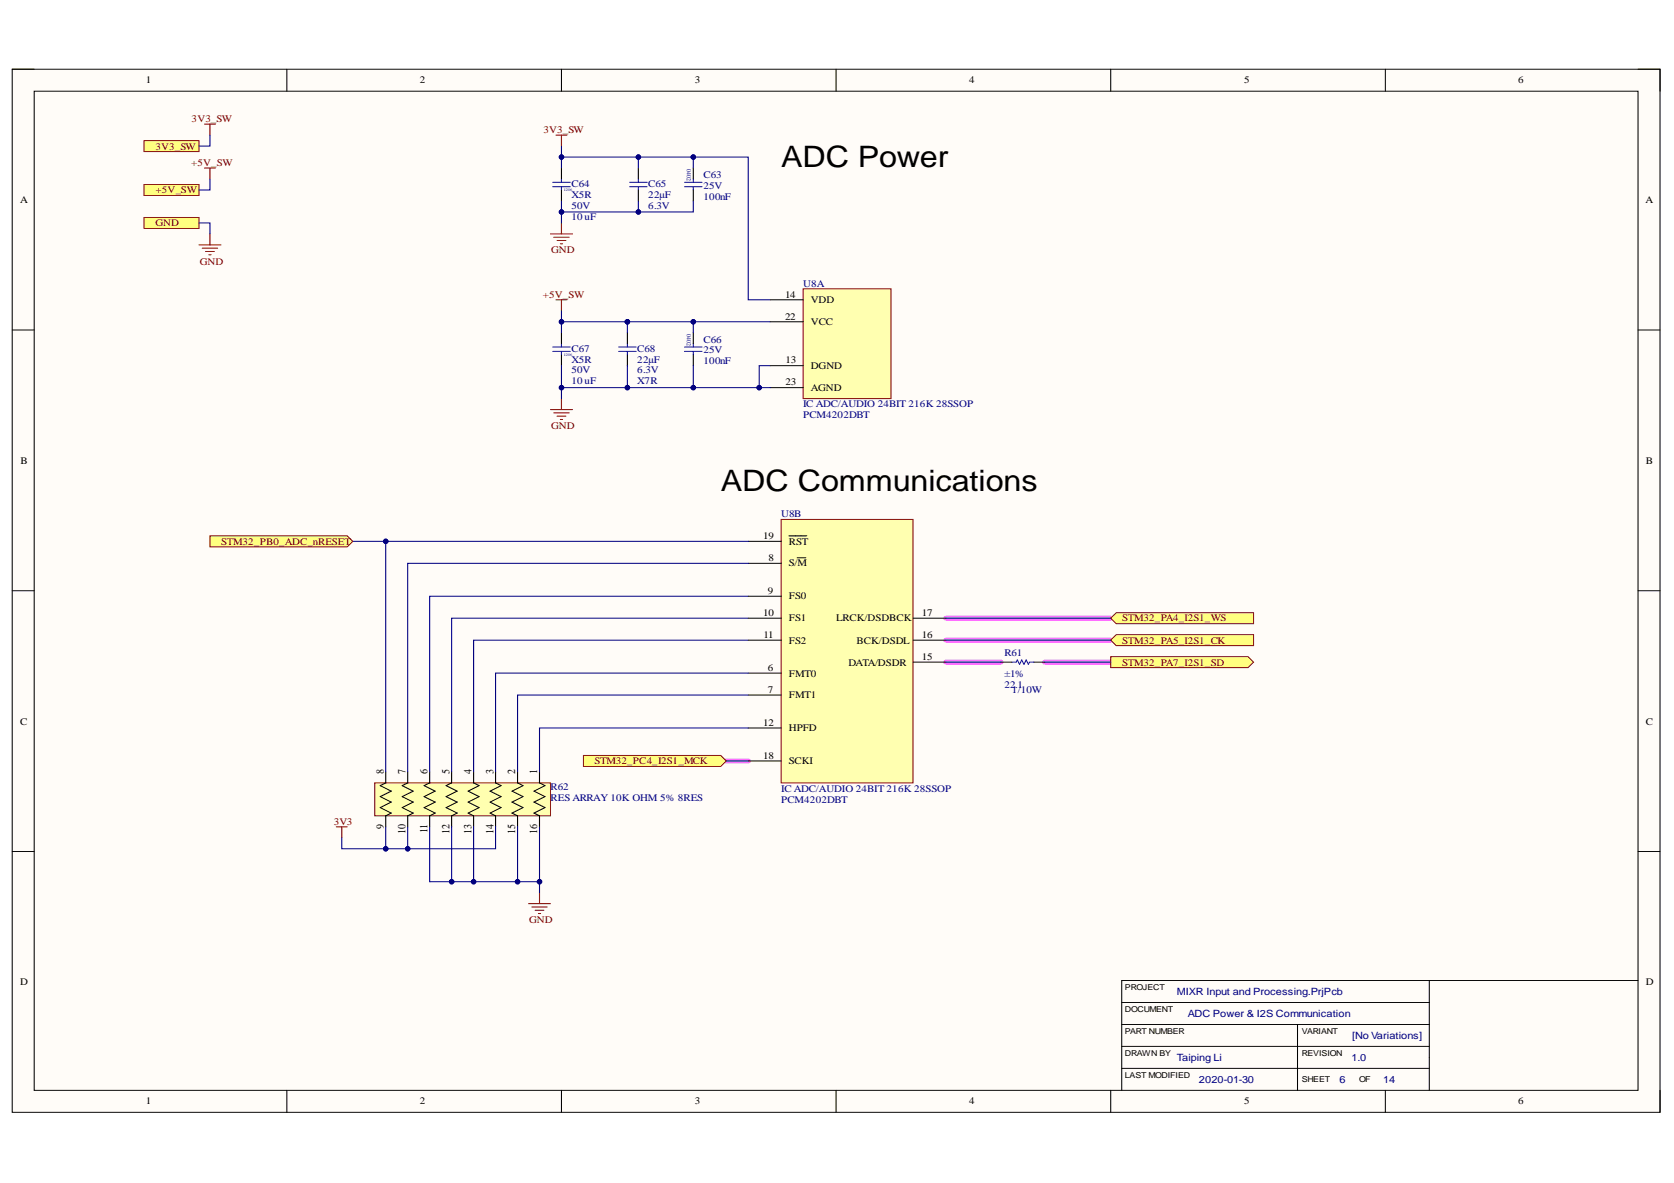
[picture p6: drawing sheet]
<svg xmlns="http://www.w3.org/2000/svg" width="297mm" height="210mm" viewBox="0 0 297 210" stroke-linecap="round" stroke-linejoin="round" font-family="sans-serif">
<path d="M2.2 12.3h292.4v185.1h-292.4z" fill-rule="evenodd" fill="#fffcf8"/>
<path d="M2.2 12.3h292.4v185.1h-292.4z" fill="none" stroke="#000" stroke-width=".18"/>
<path d="M6.1 16.2h284.6v177.3h-284.6z" fill-rule="evenodd" fill="#fffcf8"/>
<g fill="none" stroke="#000" stroke-width=".18">
<path d="M2.2 12.3h3.9M6.1 16.2h284.6v177.3h-284.6zM50.9 12.3v3.9M99.6 12.3v3.9M148.4 12.3v3.9M197.1 12.3v3.9M245.8 12.3v3.9M290.7 12.3h3.9v3.9M2.2 58.5h3.9M290.7 58.6h3.9M2.2 104.8h3.9M290.7 104.8h3.9"/>
<path d="M2.2 151.1h3.9M290.7 151.1h3.9M199 177.9h54.6M253.6 174v19.5M290.7 174h-91.7v19.5M50.9 193.5v3.9M99.6 193.5v3.9M148.4 193.5v3.9M197.1 193.5v3.9M199 189.6h54.6M199 181.8h54.6M199 185.7h54.6"/>
<path d="M230.2 181.8v11.7M245.8 193.5v3.9M294.6 193.5v3.9"/>
</g>
<path d="M167.9 117.5h9.7M167.9 113.6h29.2M167.9 109.7h29.2M185.4 117.5h11.7M128.9 135h3.9" fill="none" stroke="#ff6eff" stroke-width=".93"/>
<path d="M142.5 51.2h15.6v19.5h-15.6z" fill-rule="evenodd" fill="#ffffb0"/>
<path d="M142.5 51.2h15.6v19.5h-15.6z" fill="none" stroke="#800000" stroke-width=".18"/>
<path d="M136.7 53.2h5.8M136.7 57.1h5.8M136.7 64.9h5.8M136.7 68.8h5.8" fill="none" stroke="#000" stroke-width=".19"/>
<path d="M138.6 92.2h23.4v46.7h-23.4z" fill-rule="evenodd" fill="#ffffb0"/>
<path d="M138.6 92.2h23.4v46.7h-23.4z" fill="none" stroke="#800000" stroke-width=".18"/>
<g fill="none" stroke="#000" stroke-width=".19">
<path d="M113.3 29.8v2M113.3 33.7v2M123 29.8v2M123 33.7v2M111.3 59v2M123 59v2M111.3 62.9v2M123 62.9v2M132.8 100h5.8M132.8 96.1h5.8M140 95.1h3.2M141.4 99h1.6"/>
<path d="M132.8 119.4h5.8M132.8 105.8h5.8M132.8 109.7h5.8M132.8 113.6h5.8M162 109.7h5.9M162 113.6h5.9M162 117.5h5.9M132.8 123.3h5.8M132.8 129.2h5.8M132.8 135h5.8"/>
</g>
<g fill="none" stroke="#00f" stroke-width=".19">
<path d="M111.7 33.1h3.1M111.7 32.3h3.1M113.3 31.8v.5M113.3 33.1v.6M121.5 33.1h3.1M121.5 32.3h3.1M123 31.8v.5M123 33.1v.6M109.8 62.3h3.1M109.8 61.6h3.1M111.3 61v.6M111.3 62.3v.6"/>
<path d="M121.5 62.3h3.1M121.5 61.6h3.1M123 61v.6M123 62.3v.6"/>
</g>
<g fill="none" stroke="#800000" stroke-width=".19">
<path d="M98.7 24h1.9M99.6 24v1.9M99.6 39.6v1.9M97.7 41.5h3.9M98.3 42.1h2.7M98.7 53.2h1.9M98.9 42.7h1.5M99.4 43.3h.4M99.6 53.2v1.9M97.7 72.7h3.9M98.3 73.3h2.7M98.9 73.8h1.5"/>
<path d="M99.4 74.4h.4M99.6 70.7v2"/>
</g>
<path d="M66.5 138.9h31.2v5.9h-31.2z" fill-rule="evenodd" fill="#ffffb0"/>
<path d="M66.5 138.9h31.2v5.9h-31.2z" fill="none" stroke="#800000" stroke-width=".18"/>
<path d="M68.4 137v1.9l-.9 .5 1.9 1-1.9 .9 1.9 1-1.9 1 1.9 1-1 .5v1.9M72.3 137v1.9l-.9 .5 1.9 1-1.9 .9 1.9 1-1.9 1 1.9 1-1 .5v1.9M76.2 137v1.9l-.9 .5 1.9 1-1.9 .9 1.9 1-1.9 1 1.9 1-1 .5v1.9M80.1 137v1.9l-.9 .5 1.9 1-1.9 .9 1.9 1-1.9 1 1.9 1-1 .5v1.9M84 137v1.9l1 .5-1.9 1 1.9 .9-1.9 1 1.9 1-1.9 1 .9 .5v1.9M87.9 137v1.9l1 .5-1.9 1 1.9 .9-1.9 1 1.9 1-1.9 1 .9 .5v1.9M91.8 137v1.9l1 .5-1.9 1 1.9 .9-1.9 1 1.9 1-1.9 1 .9 .5v1.9M95.7 137v1.9l1 .5-1.9 1 1.9 .9-1.9 1 1.9 1-1.9 1 .9 .5v1.9" fill="none" stroke="#000" stroke-width=".19"/>
<path d="M59.7 146.7h1.9M60.6 146.7v2M95.7 158.4v1.9M93.8 160.3h3.9M94.4 160.9h2.7M95 161.5h1.5M95.5 162.1h.4" fill="none" stroke="#800000" stroke-width=".19"/>
<path d="M103.5 134h24.4l1 1-1 1h-24.4z" fill-rule="evenodd" fill="#ffff80"/>
<path d="M103.5 134h24.4l1 1-1 1h-24.4z" fill="none" stroke="#800000" stroke-width=".18"/>
<path d="M197.1 116.5h24.4l.9 1-.9 1h-24.4z" fill-rule="evenodd" fill="#ffff80"/>
<path d="M197.1 116.5h24.4l.9 1-.9 1h-24.4z" fill="none" stroke="#800000" stroke-width=".18"/>
<path d="M197.1 113.6l1-1h24.3v2h-24.3z" fill-rule="evenodd" fill="#ffff80"/>
<path d="M197.1 113.6l1-1h24.3v2h-24.3z" fill="none" stroke="#800000" stroke-width=".18"/>
<path d="M197.1 109.7l1-1h24.3v2h-24.3z" fill-rule="evenodd" fill="#ffff80"/>
<path d="M197.1 109.7l1-1h24.3v2h-24.3z" fill="none" stroke="#800000" stroke-width=".18"/>
<path d="M98.1 33.1h3.1M98.1 32.3h3.1M99.6 31.8v.5M99.6 33.1v.6M98.1 62.3h3.1M98.1 61.6h3.1M99.6 61v.6M99.6 62.3v.6" fill="none" stroke="#00f" stroke-width=".19"/>
<path d="M99.6 29.8v2M99.6 33.7v2M99.6 59v2M99.6 62.9v2" fill="none" stroke="#000" stroke-width=".19"/>
<path d="M36.3 29.8h1.9M37.3 29.8v2" fill="none" stroke="#800000" stroke-width=".19"/>
<path d="M25.6 32.7h9.7v2h-9.7z" fill-rule="evenodd" fill="#ffff80"/>
<path d="M25.6 32.7h9.7v2h-9.7z" fill="none" stroke="#800000" stroke-width=".18"/>
<path d="M25.6 38.6h9.7v1.9h-9.7z" fill-rule="evenodd" fill="#ffff80"/>
<path d="M25.6 38.6h9.7v1.9h-9.7z" fill="none" stroke="#800000" stroke-width=".18"/>
<path d="M36.3 22h1.9M37.3 22v2M35.3 43.5h3.9M35.9 44h2.7M36.5 44.6h1.5M37.1 45.2h.3M37.3 41.5v2" fill="none" stroke="#800000" stroke-width=".19"/>
<path d="M25.6 24.9h9.7v2h-9.7z" fill-rule="evenodd" fill="#ffff80"/>
<path d="M25.6 24.9h9.7v2h-9.7z" fill="none" stroke="#800000" stroke-width=".18"/>
<path d="M111.3 57.1v1.9" fill="none" stroke="#000080" stroke-width=".19"/>
<circle cx="111.3" cy="57.1" r=".39" fill="#000080"/>
<circle cx="111.3" cy="57.1" r=".39" fill="none" stroke="#000080" stroke-width=".18"/>
<path d="M35.3 39.6h2v1.9M37.3 31.8v1.9h-2M37.3 24v1.9h-2M72.3 146.7v3.9h-11.7v-1.9" fill="none" stroke="#000080" stroke-width=".19"/>
<circle cx="68.4" cy="150.6" r=".39" fill="#000080"/>
<circle cx="68.4" cy="150.6" r=".39" fill="none" stroke="#000080" stroke-width=".18"/>
<circle cx="72.3" cy="150.6" r=".39" fill="#000080"/>
<circle cx="72.3" cy="150.6" r=".39" fill="none" stroke="#000080" stroke-width=".18"/>
<path d="M62.6 96.1h5.8" fill="none" stroke="#000080" stroke-width=".19"/>
<circle cx="68.4" cy="96.1" r=".39" fill="#000080"/>
<circle cx="68.4" cy="96.1" r=".39" fill="none" stroke="#000080" stroke-width=".18"/>
<path d="M132.8 96.1h-64.4v40.9" fill="none" stroke="#000080" stroke-width=".19"/>
<circle cx="68.4" cy="96.1" r=".39" fill="#000080"/>
<circle cx="68.4" cy="96.1" r=".39" fill="none" stroke="#000080" stroke-width=".18"/>
<path d="M87.9 146.7v3.9h-15.6" fill="none" stroke="#000080" stroke-width=".19"/>
<circle cx="72.3" cy="150.6" r=".39" fill="#000080"/>
<circle cx="72.3" cy="150.6" r=".39" fill="none" stroke="#000080" stroke-width=".18"/>
<path d="M132.8 100h-60.5v37M76.2 156.4h19.5v2" fill="none" stroke="#000080" stroke-width=".19"/>
<circle cx="80.1" cy="156.4" r=".39" fill="#000080"/>
<circle cx="80.1" cy="156.4" r=".39" fill="none" stroke="#000080" stroke-width=".18"/>
<circle cx="84" cy="156.4" r=".39" fill="#000080"/>
<circle cx="84" cy="156.4" r=".39" fill="none" stroke="#000080" stroke-width=".18"/>
<circle cx="91.8" cy="156.4" r=".39" fill="#000080"/>
<circle cx="91.8" cy="156.4" r=".39" fill="none" stroke="#000080" stroke-width=".18"/>
<circle cx="95.7" cy="156.4" r=".39" fill="#000080"/>
<circle cx="95.7" cy="156.4" r=".39" fill="none" stroke="#000080" stroke-width=".18"/>
<path d="M111.3 68.8h-11.7v1.9M132.8 105.8h-56.6v31.2M132.8 109.7h-52.7v27.3M132.8 113.6h-48.8v23.4M132.8 119.4h-44.9v17.6M132.8 123.3h-41v13.7M132.8 129.2h-37.1v7.8" fill="none" stroke="#000080" stroke-width=".19"/>
<circle cx="99.6" cy="68.8" r=".39" fill="#000080"/>
<circle cx="99.6" cy="68.8" r=".39" fill="none" stroke="#000080" stroke-width=".18"/>
<circle cx="111.3" cy="68.8" r=".39" fill="#000080"/>
<circle cx="111.3" cy="68.8" r=".39" fill="none" stroke="#000080" stroke-width=".18"/>
<path d="M99.6 55.1v2h11.7" fill="none" stroke="#000080" stroke-width=".19"/>
<circle cx="99.6" cy="57.1" r=".39" fill="#000080"/>
<circle cx="99.6" cy="57.1" r=".39" fill="none" stroke="#000080" stroke-width=".18"/>
<circle cx="111.3" cy="57.1" r=".39" fill="#000080"/>
<circle cx="111.3" cy="57.1" r=".39" fill="none" stroke="#000080" stroke-width=".18"/>
<path d="M113.3 35.7v1.9h-13.7" fill="none" stroke="#000080" stroke-width=".19"/>
<circle cx="99.6" cy="37.6" r=".39" fill="#000080"/>
<circle cx="99.6" cy="37.6" r=".39" fill="none" stroke="#000080" stroke-width=".18"/>
<circle cx="113.3" cy="37.6" r=".39" fill="#000080"/>
<circle cx="113.3" cy="37.6" r=".39" fill="none" stroke="#000080" stroke-width=".18"/>
<path d="M99.6 27.9h13.7v1.9" fill="none" stroke="#000080" stroke-width=".19"/>
<circle cx="99.6" cy="27.9" r=".39" fill="#000080"/>
<circle cx="99.6" cy="27.9" r=".39" fill="none" stroke="#000080" stroke-width=".18"/>
<circle cx="113.3" cy="27.9" r=".39" fill="#000080"/>
<circle cx="113.3" cy="27.9" r=".39" fill="none" stroke="#000080" stroke-width=".18"/>
<path d="M111.3 64.9v3.9h11.7v-3.9" fill="none" stroke="#000080" stroke-width=".19"/>
<circle cx="123" cy="68.8" r=".39" fill="#000080"/>
<circle cx="123" cy="68.8" r=".39" fill="none" stroke="#000080" stroke-width=".18"/>
<circle cx="111.3" cy="68.8" r=".39" fill="#000080"/>
<circle cx="111.3" cy="68.8" r=".39" fill="none" stroke="#000080" stroke-width=".18"/>
<path d="M111.3 57.1h11.7v1.9" fill="none" stroke="#000080" stroke-width=".19"/>
<circle cx="111.3" cy="57.1" r=".39" fill="#000080"/>
<circle cx="111.3" cy="57.1" r=".39" fill="none" stroke="#000080" stroke-width=".18"/>
<circle cx="123" cy="57.1" r=".39" fill="#000080"/>
<circle cx="123" cy="57.1" r=".39" fill="none" stroke="#000080" stroke-width=".18"/>
<path d="M123 35.7v1.9h-9.7" fill="none" stroke="#000080" stroke-width=".19"/>
<circle cx="113.3" cy="37.6" r=".39" fill="#000080"/>
<circle cx="113.3" cy="37.6" r=".39" fill="none" stroke="#000080" stroke-width=".18"/>
<path d="M113.3 27.9h9.7v1.9" fill="none" stroke="#000080" stroke-width=".19"/>
<circle cx="113.3" cy="27.9" r=".39" fill="#000080"/>
<circle cx="113.3" cy="27.9" r=".39" fill="none" stroke="#000080" stroke-width=".18"/>
<circle cx="123" cy="27.9" r=".39" fill="#000080"/>
<circle cx="123" cy="27.9" r=".39" fill="none" stroke="#000080" stroke-width=".18"/>
<path d="M123 68.8h13.7" fill="none" stroke="#000080" stroke-width=".19"/>
<circle cx="123" cy="68.8" r=".39" fill="#000080"/>
<circle cx="123" cy="68.8" r=".39" fill="none" stroke="#000080" stroke-width=".18"/>
<circle cx="134.7" cy="68.8" r=".39" fill="#000080"/>
<circle cx="134.7" cy="68.8" r=".39" fill="none" stroke="#000080" stroke-width=".18"/>
<path d="M123 57.1h13.7" fill="none" stroke="#000080" stroke-width=".19"/>
<circle cx="123" cy="57.1" r=".39" fill="#000080"/>
<circle cx="123" cy="57.1" r=".39" fill="none" stroke="#000080" stroke-width=".18"/>
<path d="M123 27.9h9.8v25.3h3.9" fill="none" stroke="#000080" stroke-width=".19"/>
<circle cx="123" cy="27.9" r=".39" fill="#000080"/>
<circle cx="123" cy="27.9" r=".39" fill="none" stroke="#000080" stroke-width=".18"/>
<path d="M136.7 64.9h-2v3.9M128.9 135h3.9" fill="none" stroke="#000080" stroke-width=".19"/>
<circle cx="134.7" cy="68.8" r=".39" fill="#000080"/>
<g fill="none" stroke="#000080" stroke-width=".18">
<path d="M167.9 117.5h9.7M167.9 113.6h29.2M167.9 109.7h29.2M185.4 117.5h11.7"/>
<circle cx="134.7" cy="68.8" r=".39"/>
</g>
<path d="M68.4 146.7v3.9" fill="none" stroke="#000080" stroke-width=".19"/>
<circle cx="68.4" cy="150.6" r=".39" fill="#000080"/>
<circle cx="68.4" cy="150.6" r=".39" fill="none" stroke="#000080" stroke-width=".18"/>
<path d="M76.2 146.7v9.7M80.1 146.7v9.7" fill="none" stroke="#000080" stroke-width=".19"/>
<circle cx="80.1" cy="156.4" r=".39" fill="#000080"/>
<circle cx="80.1" cy="156.4" r=".39" fill="none" stroke="#000080" stroke-width=".18"/>
<path d="M84 146.7v9.7" fill="none" stroke="#000080" stroke-width=".19"/>
<circle cx="84" cy="156.4" r=".39" fill="#000080"/>
<circle cx="84" cy="156.4" r=".39" fill="none" stroke="#000080" stroke-width=".18"/>
<path d="M91.8 146.7v9.7" fill="none" stroke="#000080" stroke-width=".19"/>
<circle cx="91.8" cy="156.4" r=".39" fill="#000080"/>
<circle cx="91.8" cy="156.4" r=".39" fill="none" stroke="#000080" stroke-width=".18"/>
<path d="M95.7 146.7v9.7" fill="none" stroke="#000080" stroke-width=".19"/>
<circle cx="95.7" cy="156.4" r=".39" fill="#000080"/>
<circle cx="95.7" cy="156.4" r=".39" fill="none" stroke="#000080" stroke-width=".18"/>
<path d="M99.6 64.9v3.9" fill="none" stroke="#000080" stroke-width=".19"/>
<circle cx="99.6" cy="68.8" r=".39" fill="#000080"/>
<circle cx="99.6" cy="68.8" r=".39" fill="none" stroke="#000080" stroke-width=".18"/>
<path d="M99.6 57.1v1.9" fill="none" stroke="#000080" stroke-width=".19"/>
<circle cx="99.6" cy="57.1" r=".39" fill="#000080"/>
<circle cx="99.6" cy="57.1" r=".39" fill="none" stroke="#000080" stroke-width=".18"/>
<path d="M99.6 35.7v3.9" fill="none" stroke="#000080" stroke-width=".19"/>
<circle cx="99.6" cy="37.6" r=".39" fill="#000080"/>
<circle cx="99.6" cy="37.6" r=".39" fill="none" stroke="#000080" stroke-width=".18"/>
<path d="M99.6 25.9v3.9" fill="none" stroke="#000080" stroke-width=".19"/>
<circle cx="99.6" cy="27.9" r=".39" fill="#000080"/>
<circle cx="99.6" cy="27.9" r=".39" fill="none" stroke="#000080" stroke-width=".18"/>
<path d="M37.3 95.1h24.3l1 1-1 .9h-24.3z" fill-rule="evenodd" fill="#ffff80"/>
<path d="M37.3 95.1h24.3l1 1-1 .9h-24.3z" fill="none" stroke="#800000" stroke-width=".18"/>
<path d="M179.5 117.5h.8l.2-.4 .4 .8 .4-.8 .4 .8 .4-.8 .4 .8 .2-.4h.7" fill="none" stroke="#00f" stroke-width=".18"/>
<path d="M177.6 117.5h1.9M183.4 117.5h2" fill="none" stroke="#000" stroke-width=".18"/>
<g font-size="5.2">
<text x="138.6" y="29.7">ADC Power</text>
<text x="127.9" y="87.1">ADC Communications</text>
</g>
<g font-size="1.9">
<text x="68.1" y="137.4" transform="rotate(-90 68.1 137.4)">8</text>
<text x="72" y="137.4" transform="rotate(-90 72 137.4)">7</text>
<text x="75.9" y="137.4" transform="rotate(-90 75.9 137.4)">6</text>
<text x="79.8" y="137.4" transform="rotate(-90 79.8 137.4)">5</text>
<text x="83.7" y="137.4" transform="rotate(-90 83.7 137.4)">4</text>
<text x="87.5" y="137.4" transform="rotate(-90 87.5 137.4)">3</text>
<text x="91.4" y="137.4" transform="rotate(-90 91.4 137.4)">2</text>
<text x="95.3" y="137.4" transform="rotate(-90 95.3 137.4)">1</text>
<text x="68.1" y="147.1" transform="rotate(-90 68.1 147.1)">9</text>
<text x="72" y="148" transform="rotate(-90 72 148)">10</text>
<text x="75.9" y="147.8" transform="rotate(-90 75.9 147.8)">11</text>
<text x="79.8" y="148" transform="rotate(-90 79.8 148)">12</text>
<text x="83.7" y="147.9" transform="rotate(-90 83.7 147.9)">13</text>
<text x="87.5" y="148" transform="rotate(-90 87.5 148)">14</text>
<text x="91.4" y="147.9" transform="rotate(-90 91.4 147.9)">15</text>
<text x="95.3" y="148" transform="rotate(-90 95.3 148)">16</text>
</g>
<g font-size="1.8">
<text x="25.9" y="14.8">1</text>
<text x="74.5" y="14.8">2</text>
<text x="123.3" y="14.8">3</text>
<text x="172" y="14.8">4</text>
<text x="220.8" y="14.8">5</text>
<text x="269.4" y="14.8">6</text>
<text x="3.6" y="36">A</text>
<text x="292" y="36">A</text>
<text x="139.3" y="52.8">14</text>
<text x="143.9" y="53.8">VDD</text>
<text x="139.3" y="56.7">22</text>
<text x="143.9" y="57.6">VCC</text>
<text x="139.4" y="64.5">13</text>
<text x="143.9" y="65.4">DGND</text>
<text x="139.4" y="68.4">23</text>
<text x="143.9" y="69.4">AGND</text>
<text x="3.6" y="82.2">B</text>
<text x="292.1" y="82.2">B</text>
<text x="135.4" y="95.7">19</text>
<text x="136.3" y="99.6">8</text>
<text x="140" y="100.5">S/M</text>
<text x="140" y="96.6">RST</text>
<text x="136.3" y="105.4">9</text>
<text x="140" y="106.3">FS0</text>
<text x="135.4" y="109.3">10</text>
<text x="135.5" y="113.2">11</text>
<text x="140" y="110.2">FS1</text>
<text x="148.4" y="110.2">LRCK/DSDBCK</text>
<text x="163.6" y="113.2">16</text>
<text x="163.6" y="109.3">17</text>
<text x="136.3" y="119">6</text>
<text x="140" y="114.2">FS2</text>
<text x="150.6" y="118.1">DATA/DSDR</text>
<text x="152" y="114.2">BCK/DSDL</text>
<text x="163.6" y="117.1">15</text>
<text x="136.3" y="122.9">7</text>
<text x="140" y="120">FMT0</text>
<text x="140" y="123.9">FMT1</text>
<text x="3.6" y="128.6">C</text>
<text x="135.4" y="128.7">12</text>
<text x="140" y="129.8">HPFD</text>
<text x="292.1" y="128.6">C</text>
<text x="135.4" y="134.7">18</text>
<text x="140" y="135.6">SCKI</text>
<text x="3.6" y="174.8">D</text>
<text x="292.1" y="174.8">D</text>
<text x="25.9" y="195.9">1</text>
<text x="74.5" y="195.9">2</text>
<text x="123.3" y="195.9">3</text>
<text x="172" y="195.9">4</text>
<text x="220.8" y="195.9">5</text>
<text x="269.4" y="195.9">6</text>
</g>
<g font-size="1.8" fill="#800000">
<text x="34" y="21.6">3V3_SW</text>
<text x="96.4" y="23.6">3V3_SW</text>
<text x="27.6" y="26.5">3V3_SW</text>
<text x="33.9" y="29.4">+5V_SW</text>
<text x="27.6" y="34.3">+5V_SW</text>
<text x="27.6" y="40.1">GND</text>
<text x="35.4" y="47">GND</text>
<text x="97.8" y="45">GND</text>
<text x="96.3" y="52.8">+5V_SW</text>
<text x="97.8" y="76.2">GND</text>
<text x="39.2" y="96.6">STM32_PB0_ADC_nRESET</text>
<text x="199.1" y="110.2">STM32_PA4_I2S1_WS</text>
<text x="199.1" y="118.1">STM32_PA7_I2S1_SD</text>
<text x="199.1" y="114.2">STM32_PA5_I2S1_CK</text>
<text x="105.5" y="135.6">STM32_PC4_I2S1_MCK</text>
<text x="59.2" y="146.3">3V3</text>
<text x="93.9" y="163.8">GND</text>
</g>
<g font-size="1.8" fill="#000080">
<text x="101.4" y="35.1">X5R</text>
<text x="101.4" y="33.1">C64</text>
<text x="115" y="35.1">22µF</text>
<text x="115" y="33.1">C65</text>
<text x="124.8" y="33.6">25V</text>
<text x="124.8" y="35.5">100nF</text>
<text x="124.8" y="31.5">C63</text>
<text x="101.4" y="37">50V</text>
<text x="101.4" y="39">10 uF</text>
<text x="115" y="37">6.3V</text>
<text x="142.5" y="50.9">U8A</text>
<text x="101.4" y="64.3">X5R</text>
<text x="101.4" y="62.4">C67</text>
<text x="113.1" y="64.3">22µF</text>
<text x="113.1" y="62.4">C68</text>
<text x="124.8" y="62.7">25V</text>
<text x="124.8" y="64.7">100nF</text>
<text x="124.8" y="60.8">C66</text>
<text x="101.4" y="66.3">50V</text>
<text x="101.4" y="68.2">10 uF</text>
<text x="113.1" y="66.3">6.3V</text>
<text x="113.1" y="68.2">X7R</text>
<text x="142.5" y="74.2">PCM4202DBT</text>
<text x="142.5" y="72.3">IC ADC/AUDIO 24BIT 216K 28SSOP</text>
<text x="138.6" y="91.8">U8B</text>
<text x="178.2" y="116.5">R61</text>
<text x="178.2" y="120.2">±1%</text>
<text x="178.2" y="122.1">22.1</text>
<text x="179.6" y="122.9">1/10W</text>
<text x="97.7" y="140.2">R62</text>
<text x="97.7" y="142.2">RES ARRAY 10K OHM 5% 8RES</text>
<text x="138.6" y="142.4">PCM4202DBT</text>
<text x="138.6" y="140.5">IC ADC/AUDIO 24BIT 216K 28SSOP</text>
<text x="208.8" y="176.5">MIXR Input and Processing.PrjPcb</text>
<text x="210.8" y="180.4">ADC Power &amp; I2S Communication</text>
<text x="240" y="184.3">[No Variations]</text>
<text x="208.8" y="188.2">Taiping Li</text>
<text x="239.8" y="188.2">1.0</text>
<text x="212.7" y="192.1">2020-01-30</text>
<text x="237.7" y="192.1">6</text>
<text x="245.5" y="192.1">14</text>
</g>
<g font-size="1.4">
<text x="199.6" y="175.7">PROJECT</text>
<text x="199.6" y="179.5">DOCUMENT</text>
<text x="199.6" y="183.4">PART NUMBER</text>
<text x="231" y="183.4">VARIANT</text>
<text x="199.6" y="187.3">DRAWN BY</text>
<text x="199.6" y="191.2">LAST MODIFIED</text>
<text x="231" y="187.3">REVISION</text>
<text x="231" y="192">SHEET</text>
<text x="241.1" y="192">OF</text>
</g>
<g font-size="1.1" fill="#000080">
<text x="121.9" y="30" transform="rotate(90 121.9 30)">0402</text>
<text x="121.9" y="59.3" transform="rotate(90 121.9 59.3)">0402</text>
</g>
<g font-size=".7" fill="#000080">
<text x="100.1" y="34">1206</text>
<text x="100.1" y="63.1">1206</text>
</g>
</svg>
